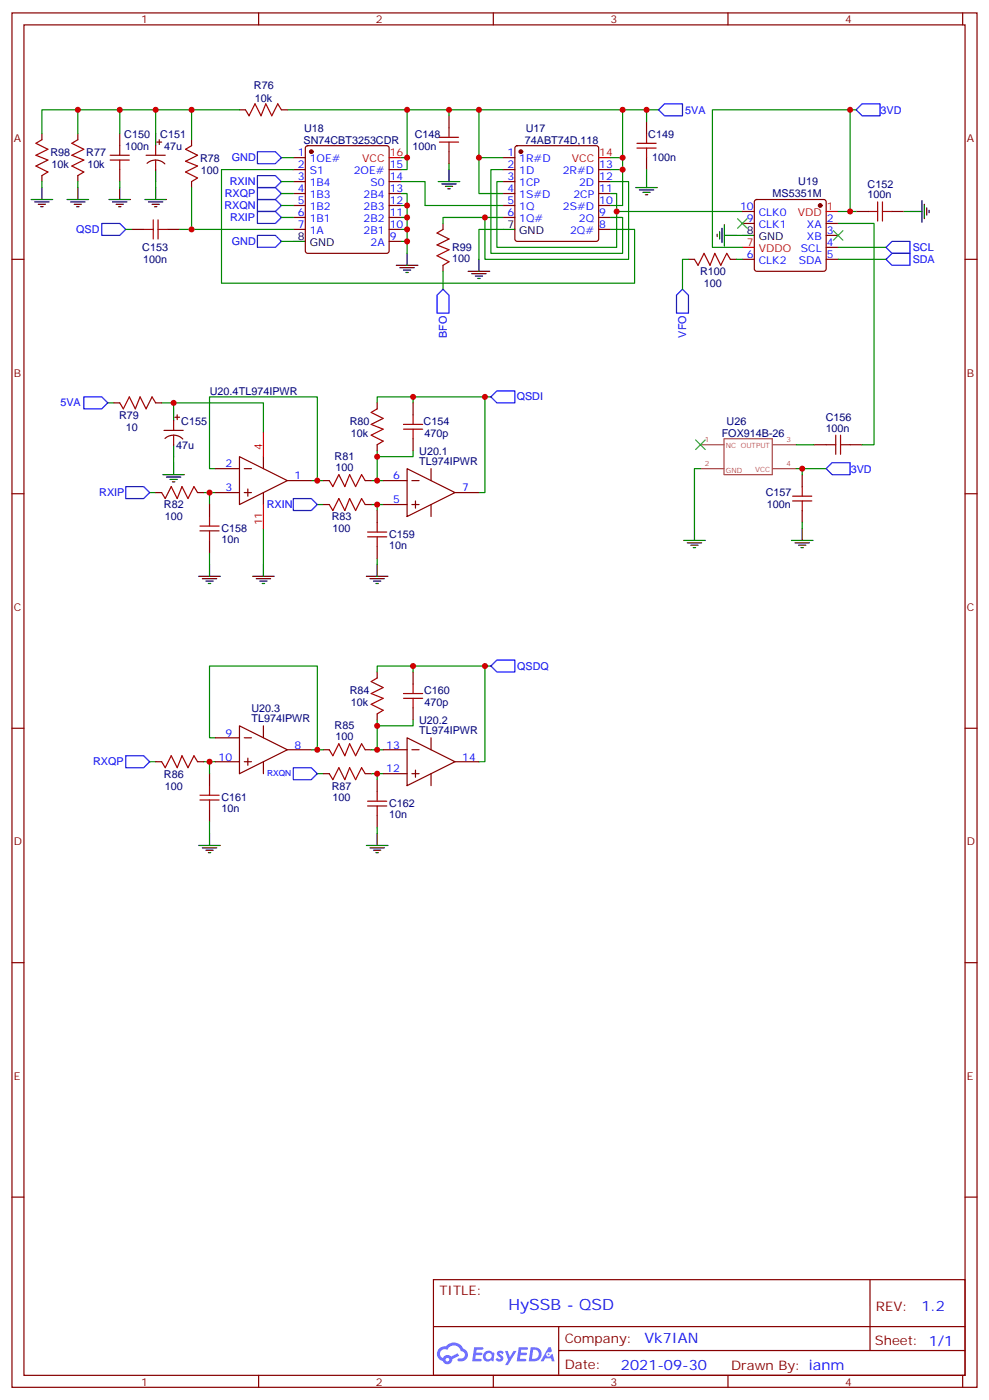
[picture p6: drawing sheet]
<svg xmlns="http://www.w3.org/2000/svg" width="291mm" height="413mm" viewBox="0 0 291 413" stroke-linecap="round" stroke-linejoin="round" font-family="sans-serif">
<g fill="none" stroke="#870000" stroke-width=".35">
<path d="M3.5 3.8h284.4v405.4h-284.4zM7.1 7.3h277.2v398.3h-277.2zM76.2 3.8v3.5M145.3 3.8v3.5M214.5 3.8v3.5M283.6 3.8v3.5M3.5 76.5h3.6M284.3 76.5h3.6M3.5 145.6h3.6M284.3 145.6h3.6M3.5 214.8h3.6M284.3 214.8h3.6"/>
<path d="M3.5 283.9h3.6M284.3 283.9h3.6M3.5 353.1h3.6M284.3 353.1h3.6M127.7 377.4h156.6v28.2h-156.6zM256.3 377.4v20.9M127.7 391.2h156.5M164.6 398.3h119.6M164.6 391.2v14.2M76.2 405.6v3.6M145.3 405.6v3.6M214.5 405.6v3.6"/>
<path d="M283.6 405.6v3.6"/>
</g>
<g fill="#5487ff">
<path d="M146.7 398.6a1.22 1.22 0 0 1 1.7 .2l-.4 .6a.47 .47 0 0 0-.3-.4 .47 .47 0 0 0-.5 .2l.1 .2a1.14 1.14 0 0 1 .8 1.8 1.14 1.14 0 0 1-1.9 0l-.2-.2 .5-.6 .7 .5a.29 .29 0 0 0 .3-.3 .29 .29 0 0 0-.2-.3 1.04 1.04 0 0 1-.6-1.7z"/>
<path d="M139.7 397.3h2.4l.3 .2-.2 .5-1.8 .1-.1 .8h1.5l.3 .4-.3 .4h-1.6l-.2 1.1h1.7l.2 .3-.2 .3-2.6 .1z"/>
<path d="M152.8 397.3h2.4l.3 .2-.1 .5-1.8 .1-.2 .8h1.6l.3 .4-.4 .4h-1.6l-.1 1.1h1.7l.2 .3-.2 .3-2.6 .1z"/>
<path d="M161.6 397.3h.7l.3 1.3-.6 .3a.69 .69 0 0 0-1 .3 .69 .69 0 0 0 .4 .9 .69 .69 0 0 0 .9-.6l.5-.2 .6 2.2h-.8l-.2-.9h-1.8l-.5 .9h-.8z"/>
<path d="M148.8 398.4h.8l.6 1.8 1.1-1.8h.9l-2.6 4.2h-.8l.9-1.5z"/>
<path d="M156.4 397.3l-.6 4.2h1.3a2.11 2.11 0 0 0 2.5-2.1 2.11 2.11 0 0 0-2.5-2.1zM157.1 398.1a1.39 1.39 0 0 1 1.7 1.4 1.39 1.39 0 0 1-1.8 1.3h-.3z"/>
<path d="M142.7 399a1.54 1.54 0 0 0-.1 2.1 1.54 1.54 0 0 0 2.2 .1l.6 .3 .3-2.3-.2-.3h-.4a1.49 1.49 0 0 0-2.4 .1zM143 400a.94 .94 0 0 1 1.8 0 .94 .94 0 0 1-1.8 0z"/>
<path d="M129.4 397.7a2.18 2.18 0 0 0 1.1 3.7 1.44 1.44 0 0 0 1.6 .9 1.44 1.44 0 0 0 1.2-1.4l2-1-.5-.8-1.9 1a1.47 1.47 0 0 0-2.4 .4 1.39 1.39 0 0 1-.7-1.9 1.39 1.39 0 0 1 2-.5 2.12 2.12 0 0 1 2.2-1.3 2.12 2.12 0 0 1 1.9 1.7 1.14 1.14 0 0 1 1.1 1.4 1.14 1.14 0 0 1-1.7 .7 .43 .43 0 0 0-.5 .4 .43 .43 0 0 0 .4 .5 1.98 1.98 0 0 0 2.5-1.2 1.98 1.98 0 0 0-1.2-2.6 3.1 3.1 0 0 0-5.3-.6l-.9 .1zM131.3 401a.55 .55 0 0 1 1.1 0 .55 .55 0 0 1-1.1 0z"/>
<circle cx="161.6" cy="399.4" r=".26"/>
</g>
<g fill="none" stroke="#870000" stroke-width=".35">
<path d="M12.3 39.4v1.8M22.9 39.4v1.8M35.3 39.4v3.6M70.6 32.4h1.7M82.9 32.4h1.8M132.3 34.1v3.6M190.5 35.9v3.5M12.3 51.8v1.8M22.9 51.8v1.8M35.3 50v3.6M43 45.8h5.7M43.3 48.2a3.8 3.8 0 0 1 5.3 .1"/>
<path d="M46.2 41.9h1.4M46.9 41.2v1.4M56.4 41.2v1.8M56.4 53.6v1.7M86.4 46.5h3.6M86.4 50h3.6M86.4 53.6h3.6M86.4 57.1h3.6M90.2 43.2l.5-.2h23.2l.5 .2 .3 .5v30.3l-.3 .5-.5 .2h-23.2l-.5-.2-.2-.5v-30.3zM114.7 50h3.5M114.7 53.6h3.5M114.7 57.1h3.5"/>
<path d="M132.3 44.7v3.6M148.2 46.5h3.5M148.2 50h3.5M148.2 53.6h3.5M148.2 57.1h3.5M151.9 43.2l.5-.2h23.3l.5 .2 .2 .5v26.8l-.2 .5-.5 .2h-23.3l-.5-.2-.2-.5v-26.8zM176.4 50h3.5M176.4 53.6h3.5M176.4 57.1h3.5M190.5 46.5v3.5M222.5 59l.5-.2h19.7l.5 .2 .2 .5v19.8l-.2 .5-.5 .2h-19.7l-.5-.2-.3-.5v-19.8zM38.8 67.7h3.5"/>
<path d="M49.4 67.7h3.5M86.4 60.6h3.6M86.4 64.1h3.6M86.4 67.7h3.6M114.7 60.6h3.5M114.7 64.1h3.5M114.7 67.7h3.5M114.7 71.2h3.5M130.5 65.9v1.8M130.5 78.2v1.8M148.2 60.6h3.5M148.2 64.1h3.5"/>
<path d="M176.4 60.6h3.5M176.4 64.1h3.5M176.4 67.7h3.5M202.8 76.5h1.8M215.2 76.5h1.8M218.7 65.9h3.5M218.7 76.5h3.5M218.7 62.4h3.5M243.4 65.9h3.5M243.4 69.4h3.5M243.4 73h3.5M243.4 76.5h3.5"/>
<path d="M252.2 62.4h3.6M262.8 62.4h3.5M33.5 118.8h1.8M45.9 118.8h1.7M111.1 118.8v1.8M121.7 118.8v3.5M48.3 126.9h5.7M48.6 129.3a3.8 3.8 0 0 1 5.3 .2M51.5 123h1.4M52.2 122.3v1.5M63.5 138.2h7.1M70.6 134.7l14.1 7-14.1 7.1z"/>
<path d="M72 138.2h2.1M77.6 134.7v3.5M111.1 131.2v1.7M119.9 138.2l14.2 7.1-14.2 7zM121.7 129.4v3.5M127 138.2v3.5M236.4 140v3.5M239.9 131.2h3.5M250.5 131.2h3.5M45.9 145.3h1.7M58.2 145.3h1.8M61.7 148.8v3.5"/>
<path d="M61.7 159.4v3.5M63.5 145.3h7.1M72 145.3h2.1M73 144.2v2.1M77.6 145.3v3.5M84.7 141.7h7M95.2 148.8h1.8M95.2 141.7h1.8M107.6 148.8h1.8M107.6 141.7h1.8M111.1 150.6v3.5M112.9 148.8h7"/>
<path d="M112.9 141.7h7M121.4 148.8h2.1M121.4 141.7h2.1M122.4 147.7v2.2M127 148.8v3.5M134.1 145.3h7M236.4 150.6v3.5M111.1 161.1v3.6M111.1 198.2v1.8M121.7 198.2v3.5M63.5 217.6h7.1M70.6 214.1l14.1 7-14.1 7.1z"/>
<path d="M72 217.6h2.1M77.6 214.1v3.5M111.1 210.5v1.8M119.9 217.6l14.2 7-14.2 7.1zM121.7 208.8v3.5M127 217.6v3.5M45.9 224.6h1.7M58.2 224.6h1.8M61.7 228.2v3.5M61.7 238.8v3.5M63.5 224.6h7.1M72 224.6h2.1"/>
<path d="M73 223.6v2.1M77.6 224.6v3.6M84.7 221.1h7M95.2 228.2h1.8M95.2 221.1h1.8M107.6 228.2h1.8M107.6 221.1h1.8M111.1 229.9v3.6M112.9 228.2h7M112.9 221.1h7M121.4 228.2h2.1M121.4 221.1h2.1"/>
<path d="M122.4 227.1v2.1M127 228.2v3.5M134.1 224.6h7M111.1 240.5v3.6"/>
</g>
<g fill="#870000" stroke="#870000" stroke-width=".35">
<circle cx="91.7" cy="44.7" r=".53"/>
<circle cx="153.5" cy="44.7" r=".53"/>
<circle cx="241.7" cy="60.6" r=".53"/>
</g>
<g fill="none" stroke="#000" stroke-width=".35">
<path d="M45.9 39.4v3.6M9.2 58.8h6.3M10.2 59.5h4.3M12.3 55.3v3.5M19.8 58.8h6.3M20.8 59.5h4.2M22.9 55.3v3.5M32.1 58.8h6.4M33.2 59.5h4.2M35.3 55.3v3.5M42.7 58.8h6.3M43.7 59.5h4.3"/>
<path d="M45.9 50v3.6M45.9 55.3v3.5M129.1 53.6h6.4M130.2 54.3h4.2M131.2 55h2.1M131.9 55.7h.7M132.3 50v3.6M187.3 55.3h6.4M188.4 56h4.2M189.4 56.7h2.2M190.1 57.4h.8M190.5 51.8v3.5"/>
<path d="M271.6 59.2v6.3M11.3 60.3h2.1M12 61h.7M21.9 60.3h2.1M22.6 61h.7M34.2 60.3h2.1M34.9 61h.7M44.8 60.3h2.1M45.5 61h.7M86.4 71.2h3.6M116.8 78.2h6.3M117.8 79h4.3"/>
<path d="M118.9 79.7h2.1M119.9 74.7v3.5M141.1 76.5v3.5M148.2 67.7h3.5M211.3 69.1v.7M212 68.4v2.1M212.7 67.3v4.2M213.4 69.4h3.6M213.4 66.3v6.3M218.7 69.4h3.5M268.1 62.4h3.5M272.3 60.3v4.2"/>
<path d="M273 61.3v2.1M273.8 62v.7M119.6 80.4h.7M137.9 80h6.4M139 80.7h4.2M140.1 81.4h2.1M140.8 82.1h.7M48 140h6.3M51.2 120.6v3.5M51.2 131.2v3.5M51.2 136.5v3.5M49 140.7h4.3"/>
<path d="M50.1 141.4h2.1M50.8 142.1h.7M201.4 159.4h6.4M204.6 155.9v3.5M233.2 159.4h6.3M236.4 155.9v3.5M58.6 170h6.3M59.6 170.7h4.3M60.7 171.4h2.1M61.4 172.1h.7M61.7 166.4v3.6M74.4 170h6.4"/>
<path d="M75.5 170.7h4.2M76.6 171.4h2.1M77.3 172.1h.7M77.6 166.4v3.6M107.9 170h6.4M109 170.7h4.2M110.1 171.4h2.1M110.8 172.1h.7M111.1 166.4v3.6M202.5 160.1h4.2M203.6 160.8h2.1M204.3 161.5h.7"/>
<path d="M234.2 160.1h4.3M235.3 160.8h2.1M236 161.5h.7M58.6 249.3h6.3M59.6 250h4.3M60.7 250.8h2.1M61.4 251.5h.7M61.7 245.8v3.5M107.9 249.3h6.4M109 250h4.2M110.1 250.8h2.1M110.8 251.5h.7"/>
<path d="M111.1 245.8v3.5"/>
</g>
<path d="M114.7 46.5h3.5M176.4 46.5h3.5M218.7 73h3.5M243.4 62.4h3.5M77.6 127.6v7.1M77.6 148.8v7.1" fill="none" stroke="#f00" stroke-width=".35"/>
<g fill="none" stroke="#00f" stroke-width=".35">
<path d="M195.8 30.6h5.3v3.5h-5.3l-1.8-1.7zM254 30.6h5.3v3.5h-5.3l-1.8-1.7zM75.8 51.8h5.3l1.8 1.8-1.8 1.7h-5.3zM75.8 55.3h5.3l1.8 1.8-1.8 1.7h-5.3zM75.8 58.8h5.3l1.8 1.8-1.8 1.8h-5.3zM75.8 44.7h5.3l1.8 1.8-1.8 1.8h-5.3zM30 65.9h5.3l1.7 1.8-1.7 1.7h-5.3zM75.8 62.4h5.3l1.8 1.7-1.8 1.8h-5.3zM75.8 69.4h5.3l1.8 1.8-1.8 1.8h-5.3zM261.1 76.5l1.7-1.8h5.3v3.5h-5.3zM261.1 73l1.7-1.8h5.3v3.5h-5.3zM130.5 85.3l1.8 1.8v5.3h-3.5v-5.3z"/>
<path d="M201.1 85.3l1.7 1.8v5.3h-3.5v-5.3zM24.7 117.1h5.3l1.7 1.7-1.7 1.8h-5.3zM144.6 117.1l1.8-1.8h5.3v3.5h-5.3zM245.2 136.5h5.3v3.5h-5.3l-1.8-1.8zM37 143.5h5.3l1.8 1.8-1.8 1.7h-5.3zM86.4 147h5.3l1.8 1.8-1.8 1.8h-5.3zM144.6 196.4l1.8-1.7h5.3v3.5h-5.3zM37 222.9h5.3l1.8 1.7-1.8 1.8h-5.3zM86.4 226.4h5.3l1.8 1.8-1.8 1.7h-5.3z"/>
</g>
<g fill="none" stroke="#008700" stroke-width=".35">
<path d="M22.9 32.4h-10.6v7M35.3 32.4v7M45.9 32.4v7M56.4 32.4v8.8M70.6 32.4h-47.7v7M84.7 32.4h109.3M119.9 32.4v14.1h-1.7M132.3 32.4v1.7M141.1 32.4v24.7h7.1M183.4 32.4v17.6h-3.5M190.5 32.4v3.5M250.5 32.4h-40.6v40.6h8.8"/>
<path d="M252.2 32.4h-1.7v30h-3.6M12.3 53.6v1.7M22.9 53.6v1.7M35.3 53.6v1.7M45.9 53.6v1.7M56.4 55.3v12.4M82.9 53.6h3.5M82.9 57.1h3.5M82.9 46.5h3.5M86.4 50h-21.1v33.5h121.7v-15.8h-7.1M118.2 57.1h1.7v17.6M118.2 53.6h7v7h23"/>
<path d="M119.9 46.5v3.5h-1.7M132.3 48.3v1.7M141.1 46.5h7.1M148.2 53.6h-1.8v19.4h35.3v-15.9h-1.8M148.2 50h-3.6v24.7h38.8v-10.6h-3.5M179.9 53.6h5.3v22.9h-42.3v-12.4h5.3M179.9 46.5h3.5M183.4 50v10.6h-3.5M190.5 50v1.8M37 67.7h1.8M52.9 67.7h33.5M82.9 60.6h3.5"/>
<path d="M82.9 64.1h3.5M82.9 71.2h3.5M118.2 60.6h1.7M118.2 64.1h1.7M118.2 71.2h1.7M118.2 67.7h1.7M142.9 64.1h-12.4v1.8M148.2 67.7h-7.1v8.8M181.7 62.4h37M202.8 76.5h-1.7v8.8M217 69.4h1.7M217 76.5h1.7"/>
<path d="M246.9 65.9h10.6v65.3h-3.5M246.9 73h14.2M246.9 76.5h14.2M250.5 62.4h1.7M266.3 62.4h1.8M130.5 80v5.3M31.7 118.8h1.8M47.6 118.8h30v8.8M51.2 118.8v1.8M111.1 118.8v-1.7h31.8v28.2h-1.8M121.7 117.1v1.7M142.9 117.1h1.7"/>
<path d="M51.2 134.7v1.8M63.5 138.2h-1.8v-21.1h31.8v24.6M111.1 132.9v8.8h1.8M121.7 132.9v1.8h-10.6M206.4 138.2h-1.8v17.7M234.6 138.2h1.8v1.8M234.6 131.2h5.3M236.4 138.2h7M44.1 145.3h1.8M60 145.3h1.7M63.5 145.3h-1.8v3.5M77.6 155.9v10.5"/>
<path d="M91.7 141.7h3.5M93.5 148.8h1.7M109.4 148.8h1.7M109.4 141.7h1.7M112.9 148.8h-1.8v1.8M236.4 154.1v1.8M61.7 162.9v3.5M111.1 164.7v1.7M111.1 198.2v-1.8h31.8v28.2h-1.8M121.7 196.4v1.8M142.9 196.4h1.7M63.5 217.6h-1.8v-21.2h31.8v24.7"/>
<path d="M111.1 212.3v8.8h1.8M121.7 212.3v1.8h-10.6M44.1 224.6h1.8M60 224.6h1.7M63.5 224.6h-1.8v3.6M91.7 221.1h3.5M93.5 228.2h1.7M109.4 228.2h1.7M109.4 221.1h1.7M112.9 228.2h-1.8v1.7M61.7 242.3v3.5M111.1 244.1v1.7"/>
</g>
<g fill="none" stroke="#a10000" stroke-width=".35">
<path d="M72.3 32.4l1.1 1.7 1.7-3.5 1.8 3.5 1.4-3.5 1.8 3.5 1.7-3.5 1.1 1.8M132.3 37.7v2.8M190.5 39.4v2.9M12.3 41.2l-1.7 1.1 3.5 1.7-3.5 1.8 3.5 1.4-3.5 1.8 3.5 1.7-1.8 1.1M22.9 41.2l-1.7 1.1 3.5 1.7-3.5 1.8 3.5 1.4-3.5 1.8 3.5 1.7-1.8 1.1M32.5 47.2h5.6M32.5 45.8h5.6M35.3 43v2.8M35.3 47.2v2.8M56.4 43l-1.7 1 3.5 1.8-3.5 1.8 3.5 1.4-3.5 1.7 3.5 1.8-1.8 1.1M129.5 41.9h5.6M129.5 40.5h5.6"/>
<path d="M132.3 41.9v2.8M187.7 43.7h5.6M187.7 42.3h5.6M190.5 43.7v2.8M258.6 59.5v5.7M260 59.5v5.7M42.3 67.7h2.9M45.2 64.8v5.7M46.6 64.8v5.7M46.6 67.7h2.8M130.5 67.7l-1.7 1 3.5 1.8-3.5 1.7 3.5 1.5-3.5 1.7 3.5 1.8-1.8 1M204.6 76.5l1.1 1.7 1.7-3.5 1.8 3.5 1.4-3.5 1.8 3.5 1.7-3.5 1.1 1.8"/>
<path d="M255.8 62.4h2.8M260 62.4h2.8M35.3 118.8l1 1.8 1.8-3.5 1.8 3.5 1.4-3.5 1.7 3.5 1.8-3.5 1.1 1.7M111.1 120.6l-1.7 1 3.5 1.8-3.5 1.8 3.5 1.4-3.5 1.7 3.5 1.8-1.8 1.1M118.9 126.6h5.6M118.9 125.2h5.6M121.7 122.3v2.9M121.7 126.6v2.8M243.4 131.2h2.8M246.2 128.3v5.7M247.6 128.3v5.7M247.6 131.2h2.9"/>
<path d="M47.6 145.3l1.1 1.7 1.7-3.5 1.8 3.5 1.4-3.5 1.8 3.5 1.7-3.5 1.1 1.8M58.9 156.6h5.7M58.9 155.2h5.7M61.7 152.3v2.9M61.7 156.6v2.8M97 148.8l1.1 1.8 1.7-3.6 1.8 3.6 1.4-3.6 1.8 3.6 1.7-3.6 1.1 1.8M97 141.7l1.1 1.8 1.7-3.5 1.8 3.5 1.4-3.5 1.8 3.5 1.7-3.5 1.1 1.7M108.3 158.3h5.6M108.3 156.9h5.6M111.1 154.1v2.8M111.1 158.3v2.8M233.5 147.7h5.7"/>
<path d="M233.5 146.3h5.7M236.4 143.5v2.8M236.4 147.7v2.9M111.1 200l-1.7 1 3.5 1.8-3.5 1.7 3.5 1.5-3.5 1.7 3.5 1.8-1.8 1M118.9 206h5.6M118.9 204.5h5.6M121.7 201.7v2.8M121.7 206v2.8M47.6 224.6l1.1 1.8 1.7-3.5 1.8 3.5 1.4-3.5 1.8 3.5 1.7-3.5 1.1 1.7M58.9 235.9h5.7M58.9 234.5h5.7M61.7 231.7v2.8"/>
<path d="M61.7 235.9v2.9M97 228.2l1.1 1.7 1.7-3.5 1.8 3.5 1.4-3.5 1.8 3.5 1.7-3.5 1.1 1.8M97 221.1l1.1 1.8 1.7-3.5 1.8 3.5 1.4-3.5 1.8 3.5 1.7-3.5 1.1 1.7M108.3 237.7h5.6M108.3 236.3h5.6M111.1 233.5v2.8M111.1 237.7v2.8"/>
</g>
<path d="M45.9 43v2.8M45.9 47.2v2.8M51.2 124.1v2.8M51.2 128.3v2.9" fill="none" stroke="#900" stroke-width=".35"/>
<path d="M206.4 131.2h6.9M206.4 138.2h6.9M213.3 129.4v10.6M213.4 129.4h14.1v10.6h-14.1M227.7 131.2h6.9M227.7 138.2h6.9" fill="none" stroke="#a64a4a" stroke-width=".35"/>
<path d="M217.3 64.5l2.8 2.8M220.1 64.5l-2.8 2.8M245.5 68l2.9 2.8M248.4 68l-2.9 2.8M205 129.8l2.8 2.8M207.8 129.8l-2.8 2.8" fill="none" stroke="#3c3" stroke-width=".35"/>
<g fill="#c00">
<circle cx="183.4" cy="50" r=".88"/>
<circle cx="119.9" cy="32.4" r=".88"/>
<circle cx="142.9" cy="196.4" r=".88"/>
<circle cx="142.9" cy="117.1" r=".88"/>
<circle cx="61.7" cy="145.3" r=".88"/>
<circle cx="111.1" cy="148.8" r=".88"/>
<circle cx="111.1" cy="228.2" r=".88"/>
<circle cx="121.7" cy="196.4" r=".88"/>
<circle cx="111.1" cy="221.1" r=".88"/>
<circle cx="93.5" cy="221.1" r=".88"/>
<circle cx="111.1" cy="214.1" r=".88"/>
<circle cx="51.2" cy="118.8" r=".88"/>
<circle cx="111.1" cy="134.7" r=".88"/>
<circle cx="93.5" cy="141.7" r=".88"/>
<circle cx="111.1" cy="141.7" r=".88"/>
<circle cx="121.7" cy="117.1" r=".88"/>
<circle cx="119.9" cy="46.5" r=".88"/>
<circle cx="181.7" cy="62.4" r=".88"/>
<circle cx="119.9" cy="60.6" r=".88"/>
<circle cx="119.9" cy="64.1" r=".88"/>
<circle cx="119.9" cy="67.7" r=".88"/>
<circle cx="119.9" cy="71.2" r=".88"/>
<circle cx="236.4" cy="138.2" r=".88"/>
<circle cx="132.3" cy="32.4" r=".88"/>
<circle cx="56.4" cy="67.7" r=".88"/>
<circle cx="35.3" cy="32.4" r=".88"/>
<circle cx="45.9" cy="32.4" r=".88"/>
<circle cx="56.4" cy="32.4" r=".88"/>
<circle cx="190.5" cy="32.4" r=".88"/>
<circle cx="141.1" cy="32.4" r=".88"/>
<circle cx="141.1" cy="46.5" r=".88"/>
<circle cx="183.4" cy="32.4" r=".88"/>
<circle cx="183.4" cy="46.5" r=".88"/>
<circle cx="142.9" cy="64.1" r=".88"/>
<circle cx="250.5" cy="62.4" r=".88"/>
<circle cx="250.5" cy="32.4" r=".88"/>
<circle cx="61.7" cy="224.6" r=".88"/>
<circle cx="22.9" cy="32.4" r=".88"/>
</g>
<text font-size="4.6" fill="#00f" x="149.8" y="386.4">HySSB - QSD</text>
<g font-size="4.2" fill="#00f">
<text x="271.5" y="386.7">1.2</text>
<text x="189.9" y="396.2">Vk7IAN</text>
<text x="183" y="404">2021-09-30</text>
</g>
<g font-size="3.9" fill="#800">
<text x="129.5" y="382">TITLE:</text>
<text x="258.1" y="386.7">REV:</text>
<text x="166.4" y="396.2">Company:</text>
<text x="257.7" y="396.8">Sheet: 1/1</text>
<text x="166.4" y="403.9">Date:</text>
<text x="215.4" y="403.9">Drawn By: ianm</text>
</g>
<g font-size="3.2" fill="#800">
<text x="41.6" y="6.8">1</text>
<text x="110.8" y="6.8">2</text>
<text x="179.9" y="6.8">3</text>
<text x="249.1" y="6.8">4</text>
<text x="4.1" y="41.9">A</text>
<text x="284.9" y="41.9">A</text>
<text x="4.1" y="111.1">B</text>
<text x="284.9" y="111.1">B</text>
<text x="4.1" y="180.2">C</text>
<text x="284.9" y="180.2">C</text>
<text x="4.1" y="249.3">D</text>
<text x="284.9" y="249.3">D</text>
<text x="4.1" y="318.5">E</text>
<text x="284.9" y="318.5">E</text>
<text x="41.6" y="408.6">1</text>
<text x="110.8" y="408.6">2</text>
<text x="179.9" y="408.6">3</text>
<text x="249.1" y="408.6">4</text>
</g>
<g font-size="3.2" fill="#000080">
<text x="74.8" y="26.3">R76</text>
<text x="75.1" y="30">10k</text>
<text x="36.6" y="40.6">C150</text>
<text x="47.2" y="40.6">C151</text>
<text x="89.6" y="38.9">U18</text>
<text x="122.2" y="40.6">C148</text>
<text x="154.9" y="38.9">U17</text>
<text x="191" y="40.6">C149</text>
<text x="14.8" y="45.9">R98</text>
<text x="25.4" y="45.9">R77</text>
<text x="36.9" y="44.1">100n</text>
<text x="48.4" y="44.1">47u</text>
<text x="58.9" y="47.7">R78</text>
<text x="89.4" y="42.4">SN74CBT3253CDR</text>
<text x="121.6" y="44.1">100n</text>
<text x="154.7" y="42.4">74ABT74D,118</text>
<text x="192.1" y="47.6">100n</text>
<text x="15.2" y="49.4">10k</text>
<text x="25.7" y="49.4">10k</text>
<text x="59.2" y="51.2">100</text>
<text x="227.6" y="58.2">MS5351M</text>
<text x="235.2" y="54.7">U19</text>
<text x="255.6" y="58.5">100n</text>
<text x="255.6" y="55.3">C152</text>
<text x="41.9" y="74.1">C153</text>
<text x="42.2" y="77.6">100n</text>
<text x="133.2" y="77.3">100</text>
<text x="133.2" y="74.1">R99</text>
<text x="206.3" y="81.2">R100</text>
<text x="207.4" y="84.7">100</text>
<text x="61.8" y="116.4">U20.4TL974IPWR</text>
<text x="35.1" y="123.5">R79</text>
<text x="53.4" y="125.3">C155</text>
<text x="103" y="125.3">R80</text>
<text x="124.8" y="125.2">C154</text>
<text x="214.1" y="125.3">U26</text>
<text x="243.3" y="124.1">C156</text>
<text x="37.1" y="127">10</text>
<text x="103.3" y="128.8">10k</text>
<text x="125.1" y="128.7">470p</text>
<text x="212.6" y="128.8">FOX914B-26</text>
<text x="243.3" y="127.3">100n</text>
<text x="51.9" y="132.3">47u</text>
<text x="98.6" y="135.7">R81</text>
<text x="123.5" y="137">TL974IPWR</text>
<text x="123.5" y="134.1">U20.1</text>
<text x="98.9" y="138.9">100</text>
<text x="48.3" y="149.9">R82</text>
<text x="225.7" y="146.4">C157</text>
<text x="225.9" y="149.9">100n</text>
<text x="48.6" y="153.5">100</text>
<text x="97.7" y="153.5">R83</text>
<text x="65.3" y="160.2">10n</text>
<text x="65.3" y="157">C158</text>
<text x="98" y="157">100</text>
<text x="114.7" y="161.9">10n</text>
<text x="114.7" y="158.8">C159</text>
<text x="74.1" y="209.9">U20.3</text>
<text x="103" y="204.7">R84</text>
<text x="103.3" y="208.2">10k</text>
<text x="125" y="204.6">C160</text>
<text x="125.1" y="208.1">470p</text>
<text x="74.1" y="212.9">TL974IPWR</text>
<text x="98.6" y="215.1">R85</text>
<text x="123.5" y="213.5">U20.2</text>
<text x="98.9" y="218.3">100</text>
<text x="123.5" y="216.4">TL974IPWR</text>
<text x="48.3" y="229.3">R86</text>
<text x="48.6" y="232.9">100</text>
<text x="97.7" y="232.8">R87</text>
<text x="65.3" y="239.6">10n</text>
<text x="65.3" y="236.4">C161</text>
<text x="98" y="236.4">100</text>
<text x="114.7" y="238.1">C162</text>
<text x="114.7" y="241.3">10n</text>
</g>
<g font-size="3.2" fill="#00f">
<text x="201.9" y="33.5">5VA</text>
<text x="259.5" y="33.7">3VD</text>
<text x="68.3" y="47.6">GND</text>
<text x="87.8" y="46.1">1</text>
<text x="91.3" y="47.9">1OE#</text>
<text x="149.5" y="46.1">1</text>
<text x="153" y="47.9">1R#D</text>
<text x="87.8" y="49.7">2</text>
<text x="87.8" y="53.2">3</text>
<text x="91.3" y="51.4">S1</text>
<text x="104.2" y="51.4">2OE#</text>
<text x="114.8" y="53.2">14</text>
<text x="114.8" y="49.7">15</text>
<text x="149.5" y="49.7">2</text>
<text x="149.5" y="53.2">3</text>
<text x="153" y="51.4">1D</text>
<text x="165.8" y="51.4">2R#D</text>
<text x="176.6" y="53.2">12</text>
<text x="176.6" y="49.7">13</text>
<text x="66.2" y="58.1">RXQP</text>
<text x="67.7" y="54.6">RXIN</text>
<text x="87.8" y="56.7">4</text>
<text x="91.3" y="55">1B4</text>
<text x="91.3" y="58.5">1B3</text>
<text x="107.1" y="58.5">2B4</text>
<text x="109.2" y="55">S0</text>
<text x="114.8" y="56.7">13</text>
<text x="149.5" y="56.7">4</text>
<text x="153" y="55">1CP</text>
<text x="153" y="58.5">1S#D</text>
<text x="168.9" y="58.5">2CP</text>
<text x="170.6" y="55">2D</text>
<text x="176.6" y="56.7">11</text>
<text x="66.2" y="61.7">RXQN</text>
<text x="67.8" y="65.2">RXIP</text>
<text x="87.8" y="60.3">5</text>
<text x="87.8" y="63.8">6</text>
<text x="91.3" y="62">1B2</text>
<text x="91.3" y="65.5">1B1</text>
<text x="107.1" y="65.5">2B2</text>
<text x="107.1" y="62">2B3</text>
<text x="114.8" y="63.8">11</text>
<text x="114.8" y="60.3">12</text>
<text x="149.5" y="60.3">5</text>
<text x="149.5" y="63.8">6</text>
<text x="153" y="62">1Q</text>
<text x="153" y="65.5">1Q#</text>
<text x="165.9" y="62">2S#D</text>
<text x="170.6" y="65.5">2Q</text>
<text x="176.6" y="63.8">9</text>
<text x="176.6" y="60.3">10</text>
<text x="218" y="62">10</text>
<text x="220.1" y="65.5">9</text>
<text x="223.6" y="63.8">CLK0</text>
<text x="243.6" y="65.5">2</text>
<text x="22.4" y="68.8">QSD</text>
<text x="87.8" y="67.3">7</text>
<text x="91.3" y="69.1">1A</text>
<text x="107.1" y="69.1">2B1</text>
<text x="114.8" y="70.8">9</text>
<text x="114.8" y="67.3">10</text>
<text x="168" y="69.1">2Q#</text>
<text x="176.6" y="67.3">8</text>
<text x="223.6" y="67.3">CLK1</text>
<text x="237.8" y="70.8">XB</text>
<text x="237.8" y="67.3">XA</text>
<text x="243.6" y="69.1">3</text>
<text x="68.3" y="72.2">GND</text>
<text x="109.2" y="72.6">2A</text>
<text x="220.1" y="76.1">6</text>
<text x="223.6" y="77.9">CLK2</text>
<text x="235.3" y="77.9">SDA</text>
<text x="236" y="74.4">SCL</text>
<text x="243.6" y="72.6">4</text>
<text x="243.6" y="76.1">5</text>
<text x="268.9" y="77.6">SDA</text>
<text x="268.9" y="74.1">SCL</text>
<text x="131.6" y="99.6" transform="rotate(-90 131.6 99.6)">BFO</text>
<text x="202.2" y="99.6" transform="rotate(-90 202.2 99.6)">VFO</text>
<text x="17.8" y="119.6">5VA</text>
<text x="152.3" y="117.9">QSDI</text>
<text x="66.4" y="137.9">2</text>
<text x="86.8" y="141.4">1</text>
<text x="115.8" y="141.4">6</text>
<text x="250.7" y="139.4">3VD</text>
<text x="29.2" y="146.4">RXIP</text>
<text x="66.4" y="144.9">3</text>
<text x="78.6" y="149.9">RXIN</text>
<text x="115.8" y="148.4">5</text>
<text x="136.2" y="144.9">7</text>
<text x="152.4" y="197.6">QSDQ</text>
<text x="66.4" y="217.2">9</text>
<text x="86.8" y="220.8">8</text>
<text x="113.8" y="220.8">13</text>
<text x="27.4" y="225.7">RXQP</text>
<text x="64.4" y="224.3">10</text>
<text x="113.8" y="227.8">12</text>
<text x="136.2" y="224.3">14</text>
</g>
<g font-size="3.2" fill="#f00">
<text x="106.7" y="47.9">VCC</text>
<text x="114.8" y="46.1">16</text>
<text x="168.5" y="47.9">VCC</text>
<text x="176.6" y="46.1">14</text>
<text x="235.1" y="63.8">VDD</text>
<text x="243.6" y="62">1</text>
<text x="220.1" y="72.6">7</text>
<text x="223.6" y="74.4">VDDO</text>
<text x="77.3" y="132.6" transform="rotate(-90 77.3 132.6)">4</text>
<text x="77.3" y="155" transform="rotate(-90 77.3 155)">11</text>
</g>
<g font-size="3.2">
<text x="87.8" y="70.8">8</text>
<text x="149.5" y="67.3">7</text>
<text x="153" y="69.1">GND</text>
<text x="220.1" y="69.1">8</text>
<text x="223.6" y="70.8">GND</text>
<text x="91.3" y="72.6">GND</text>
</g>
<text font-size="2.5" fill="#00f" x="78.7" y="228.9">RXQN</text>
<g font-size="2.1" fill="#a54b4b">
<text x="207.7" y="130.5">1</text>
<text x="231.7" y="130.5">3</text>
<text x="207.7" y="137.5">2</text>
<text x="213.9" y="132.2">NC OUTPUT</text>
<text x="231.7" y="137.5">4</text>
<text x="213.9" y="139.6">GND</text>
<text x="222.5" y="139.3">VCC</text>
</g>
</svg>
